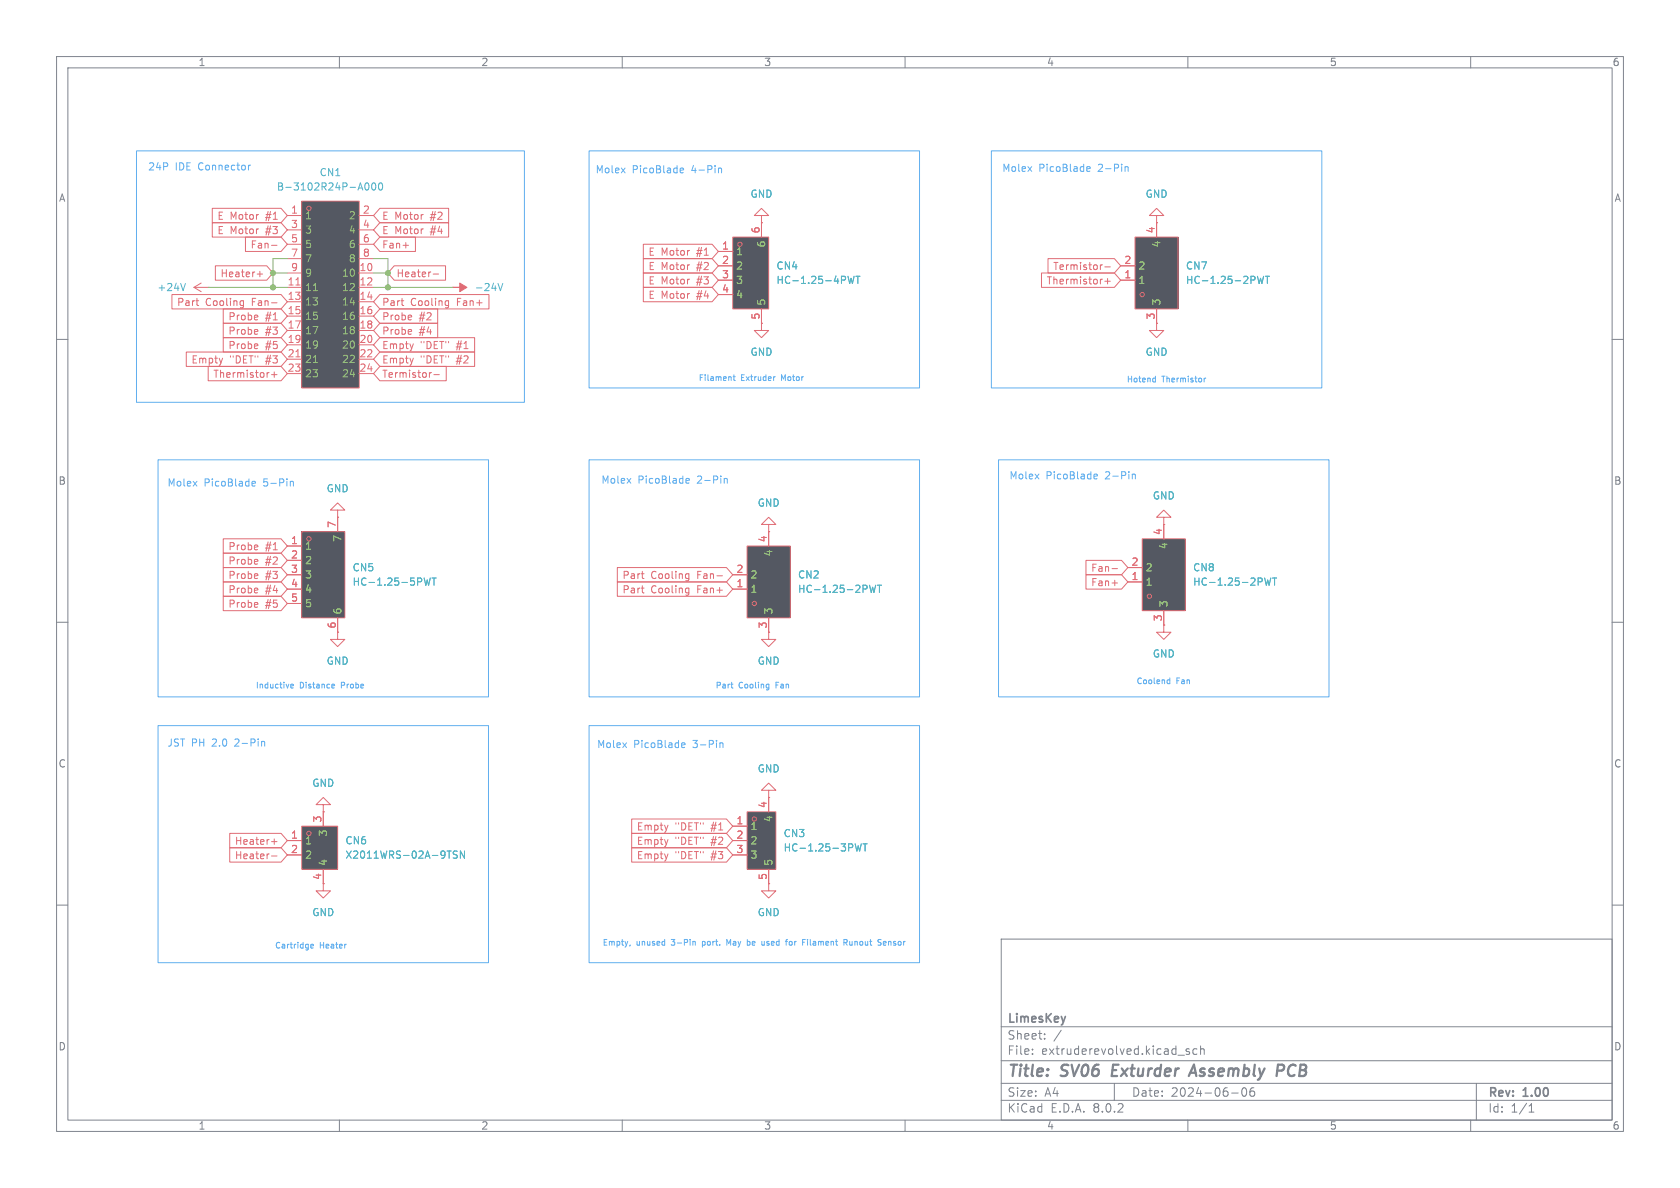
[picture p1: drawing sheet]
<svg xmlns="http://www.w3.org/2000/svg" width="297mm" height="210mm" viewBox="0 0 297 210" stroke-linecap="round" stroke-linejoin="round" font-family="sans-serif">
<g fill="none" stroke="#7f848e" stroke-width=".18">
<path d="M10 10h277v190h-277zM12 12h273v186h-273zM60 10v2M110 10v2M160 10v2M210 10v2M260 10v2M10 60h2M285 60h2M10 110h2M285 110h2M10 160h2"/>
<path d="M285 160h2M177 166h108v32h-108zM60 198v2M110 198v2M160 198v2M177 194.5h108M177 191.5h108M177 187.5h108M177 181.5h108M182.5 186.3v.1M182.5 185.5v.1M184.7 183.6v.1"/>
<path d="M184.7 182.8v.1M187.6 182.1l-1.3 2M197 191.5v3M210 198v2M210.2 185.5l-.3-.1-.2 .2v.2l.5 .2v.3h-.5M211.6 185.5l-.4-.1-.3 .3v.4l.1 .2h.6M212.2 185.5l.3-.1 .3 .1 .1 .9M212.2 184.9v1.5M217.7 193.2h1.2M219.7 192.4a.81 .81 0 0 0 .3 1.4l.2-.1 .2-.5-.2-.8M221.2 192.4a1.17 1.17 0 0 0-.1 1.3h.6l.1-.5-.3-.3h-.3l-.2 .3M260 198v2"/>
<path d="M261 191.5v6.5M270.3 196.6h.9M270.3 195.5l.4-.4v1.5"/>
</g>
<path d="M196.8 188.2l-.3 2h1M210.2 190.2l.9-2 .4 2M210.4 189.6h1M225.9 188.2l1 .1a.58 .58 0 0 1-.3 1h-.8" fill="none" stroke="#7f848e" stroke-width=".4"/>
<path d="M204.5 57.2v1.2h1.2l-1.2 1.3-1.3-1.3h1.3M204.5 57.2h.1M57.1 142.2h1.3l-1.3-1.2-1.2 1.2h1.2v1.3M57.1 143.5h.1" fill="none" stroke="#e06c75" stroke-width=".18"/>
<path d="M53.3 146.1h6.4v7.6h-6.4z" fill="#545862"/>
<g fill="none" stroke="#e06c75" stroke-width=".18">
<path d="M50.8 148.6h2.5M50.8 151.1h2.5M53.3 146.1h6.4v7.6h-6.4zM57.1 143.5v2.6M57.1 153.7v2.5"/>
<circle cx="54.6" cy="147.3" r=".38"/>
</g>
<path d="M79 150.4h.8M80.8 150.5l-.4-.1-.2 .2v.3l.5 .3 .1 .3-.2 .2-.5-.1M82.1 150.4v1.3l-.7-1.3v1.3" fill="none" stroke="#56b6c2" stroke-width=".18"/>
<path d="M53.3 35.6h10.2v33h-10.2z" fill="#545862"/>
<g fill="none" stroke="#e06c75" stroke-width=".18">
<path d="M50.8 38.1h2.5M53.3 35.6h10.2v33h-10.2zM63.5 38.1h2.5M34.3 50.8h2.5M34.3 50.8l1.3 .8M35.6 50l-1.3 .8M36.8 50.8h.1M50.8 48.3h2.5M50.8 50.8h2.5M50.8 53.3h2.5M50.8 55.9h2.5M50.8 58.4h2.5"/>
<path d="M50.8 40.6h2.5M50.8 43.2h2.5M50.8 45.7h2.5M52.3 50.4h.7M63.5 48.3h2.5M63.5 50.8h2.5M63.5 53.3h2.5M63.5 55.9h2.5M63.5 58.4h2.5M63.5 40.6h2.5M63.5 43.2h2.5M63.5 45.7h2.5"/>
<path d="M80 50.8h.1M50.8 61h2.5M50.8 63.5h2.5M50.8 66h2.5M52.3 63.1h.7M63.5 61h2.5M63.5 63.5h2.5M63.5 66h2.5M135.9 156.2v1.3h1.3l-1.3 1.3-1.3-1.3h1.3M135.9 156.2h.1"/>
<circle cx="54.6" cy="36.8" r=".38"/>
</g>
<path d="M55.4 51.4h.7M55.4 64.1h.7" fill="none" stroke="#98c379" stroke-width=".18"/>
<path d="M64.6 32.5l.2-.2a.68 .68 0 0 1 .4 .7 .68 .68 0 0 1-.4 .6l-.2-.1-.1-.4zM65.8 32.5l.2-.2a.68 .68 0 0 1 .5 .7 .68 .68 0 0 1-.5 .6l-.2-.1-.1-.4zM67 32.5l.2-.2a.68 .68 0 0 1 .5 .7 .68 .68 0 0 1-.5 .6l-.2-.1-.1-.4zM32.8 50.1l-.4 1.3M88 50.1l.5 1.3 .4-1.3" fill="none" stroke="#56b6c2" stroke-width=".18"/>
<path d="M80 50.8h1.3v-.8l1.2 .8-1.2 .8v-.8z" fill="#e06c75" stroke="#e06c75" stroke-width=".18"/>
<path d="M132.1 143.5h5.1v10.2h-5.1z" fill="#545862"/>
<g fill="none" stroke="#e06c75" stroke-width=".18">
<path d="M135.9 92.7h1.3l-1.3-1.3-1.3 1.3h1.3v1.3M135.9 94h.1M135.9 139.7h1.3l-1.3-1.3-1.3 1.3h1.3v1.3M129.5 146.1h2.6M129.5 148.6h2.6M129.5 151.1h2.6M132.1 143.5h5.1v10.2h-5.1zM135.9 141h.1M135.9 141v2.5M135.9 153.7v2.5"/>
<circle cx="133.4" cy="144.8" r=".38"/>
</g>
<path d="M151.2 149.2l.3 1.2 .2-.9 .3 .9 .3-1.2M152.6 149.2h.7M152.9 149.2v1.2" fill="none" stroke="#56b6c2" stroke-width=".18"/>
<path d="M132.1 96.5h7.6v12.7h-7.6z" fill="#545862"/>
<g fill="none" stroke="#e06c75" stroke-width=".18">
<path d="M204.5 38.1h1.2l-1.2-1.3-1.3 1.3h1.3v1.3M204.5 39.4h.1M59.7 90.2h1.3l-1.3-1.3-1.3 1.3h1.3v1.2M59.7 91.4h.1M132.1 96.5h7.6v12.7h-7.6zM135.9 94v2.5M129.5 104.1h2.6M129.5 101.6h2.6M135.9 111.8v1.2h1.3l-1.3 1.3-1.3-1.3h1.3M135.9 111.8h.1M135.9 109.2v2.6M205.7 110.5v1.3h1.3l-1.3 1.2-1.2-1.2h1.2"/>
<path d="M205.7 110.5h.1"/>
<circle cx="133.4" cy="106.7" r=".38"/>
</g>
<path d="M153.7 103.4l.3 1.3 .3-.9 .2 .9 .3-1.3M155.1 103.4h.7M155.5 103.4v1.3" fill="none" stroke="#56b6c2" stroke-width=".18"/>
<path d="M53.3 94h7.7v15.2h-7.7z" fill="#545862"/>
<g fill="none" stroke="#e06c75" stroke-width=".18">
<path d="M50.8 96.5h2.5M50.8 99.1h2.5M53.3 94h7.7v15.2h-7.7zM59.7 91.4v2.6M50.8 101.6h2.5M50.8 104.1h2.5M50.8 106.7h2.5M59.7 109.2v2.6"/>
<circle cx="54.6" cy="95.3" r=".38"/>
</g>
<path d="M75 102.2l.3 1.2 .2-.9 .3 .9 .3-1.2M76.4 102.2h.7M76.7 102.2v1.2" fill="none" stroke="#56b6c2" stroke-width=".18"/>
<path d="M200.7 41.9h7.6v12.7h-7.6z" fill="#545862"/>
<g fill="none" stroke="#e06c75" stroke-width=".18">
<path d="M204.5 39.4v2.5M134.6 57.2v1.2h1.3l-1.3 1.3-1.3-1.3h1.3M134.6 57.2h.1M198.1 49.5h2.6M198.1 47h2.6M200.7 41.9h7.6v12.7h-7.6zM204.5 54.6v2.6M59.7 111.8v1.2h1.3l-1.3 1.3-1.3-1.3h1.3M59.7 111.8h.1M57.1 156.2v1.3h1.3l-1.3 1.3-1.2-1.3h1.2"/>
<circle cx="201.9" cy="52.1" r=".38"/>
</g>
<path d="M222.3 48.8l.3 1.3 .2-.9 .3 .9 .3-1.3M223.7 48.8h.7M224.1 48.8v1.3" fill="none" stroke="#56b6c2" stroke-width=".18"/>
<path d="M129.5 41.9h6.4v12.7h-6.4z" fill="#545862"/>
<g fill="none" stroke="#e06c75" stroke-width=".18">
<path d="M134.6 38.1h1.3l-1.3-1.3-1.3 1.3h1.3v1.3M134.6 39.4h.1M134.6 39.4v2.5M127 44.5h2.5M127 47h2.5M127 49.5h2.5M127 52.1h2.5M129.5 41.9h6.4v12.7h-6.4zM134.6 54.6v2.6"/>
<circle cx="130.8" cy="43.2" r=".38"/>
</g>
<path d="M149.9 48.8l.3 1.3 .3-.9 .2 .9 .3-1.3M151.3 48.8h.7M151.7 48.8v1.3" fill="none" stroke="#56b6c2" stroke-width=".18"/>
<path d="M201.9 95.3h7.6v12.7h-7.6z" fill="#545862"/>
<g fill="none" stroke="#e06c75" stroke-width=".18">
<path d="M37.5 39.4h12.2l1.1 1.2-1.1 1.3h-12.2zM37.5 36.8h12.2l1.1 1.3-1.1 1.3h-12.2zM67.2 39.4h12.1v2.5h-12.1l-1.2-1.3zM67.2 36.8h12.1v2.6h-12.1l-1.2-1.3zM134.6 39.4h.1M134.6 39.4v2.5M204.5 39.4h.1M204.5 39.4v2.5M30.4 52.1h19.3l1.1 1.2-1.1 1.3h-19.3zM34.6 53.2h.5M35 54h.1M38.1 47h9l1.2 1.3-1.2 1.2h-9z"/>
<path d="M39.5 59.7h10.2l1.1 1.3-1.1 1.2h-10.2zM39.5 57.1h10.2l1.1 1.3-1.1 1.3h-10.2zM39.5 54.6h10.2l1.1 1.3-1.1 1.3h-10.2zM42.7 53.2h.3M43 53.9l-.3 .1M43 53.2v1l-.2 .2M43.4 41.9h6.3l1.1 1.3-1.1 1.3h-6.3zM45.5 48.4h.9M45.5 55.8l.1 .2-.6 .1M45.5 58.3l.1 .2-.6 .2M45.9 48v.9M48 43.4h1"/>
<path d="M48 53.5h1M67.2 52.1h19.2v2.5h-19.2l-1.2-1.3zM67.2 59.7h16.7v2.5h-16.7l-1.2-1.2zM67.2 54.6h10.2v2.6h-10.2l-1.2-1.3zM67.2 41.9h6.2v2.6h-6.2l-1.2-1.3zM67.2 57.1h10.2v2.6h-10.2l-1.2-1.3zM69.7 47h9.1v2.5h-9.1l-1.1-1.2zM70.9 53.2h.5M71.3 54h.1M71.3 43.4h.9M72.7 55.8l.1 .2-.6 .1M72.7 58.3l.1 .2-.6 .2"/>
<path d="M76.6 48.4h.9M78.9 53.2h.4M79.3 53.9l-.4 .1M79.3 53.2v1l-.2 .2M113.7 45.7h12.2l1.1 1.3-1.1 1.3h-12.2zM113.7 50.8h12.2l1.1 1.3-1.1 1.2h-12.2zM113.7 48.3h12.2l1.1 1.2-1.1 1.3h-12.2zM113.7 43.2h12.2l1.1 1.3-1.1 1.2h-12.2zM127 49.5h2.5M127 47h2.5M127 44.5h2.5M127 52.1h2.5"/>
<path d="M134.6 57.2h.1M134.6 54.6v2.6M184.1 48.3h12.9l1.1 1.2-1.1 1.3h-12.9zM185.3 45.7h11.7l1.1 1.3-1.1 1.3h-11.7zM194.9 46.8l-.2 .1M195.3 49.7h1M195.3 47.2h1M195.8 49.2v1M198.1 49.5h2.6M198.1 47h2.6M204.5 57.2h.1M204.5 54.6v2.6"/>
<path d="M32.9 62.2h16.8l1.1 1.3-1.1 1.3h-16.8zM36.8 64.8h12.9l1.1 1.2-1.1 1.3h-12.9zM45.5 60.8l.1 .3-.6 .1M48 66.2h1M48.5 65.7v1M67.2 62.2h16.7v2.6h-16.7l-1.2-1.3zM67.2 64.8h11.7v2.5h-11.7l-1.2-1.3zM76.3 65.9h-.3M76.7 66.2h1M39.5 95.2h10.2l1.1 1.3-1.1 1.3h-10.2zM39.5 97.8h10.2l1.1 1.3-1.1 1.2h-10.2zM45.5 96.4l.1 .2-.6 .2"/>
<path d="M45.5 98.9l.1 .3-.6 .1M50.8 96.5h2.5M50.8 99.1h2.5M59.7 91.4h.1M59.7 91.4v2.6M135.9 94h.1M135.9 94v2.5M192 99.1h6.3l1.1 1.2-1.1 1.3h-6.3zM201.9 95.3h7.6v12.7h-7.6zM205.7 91.4h1.3l-1.3-1.2-1.2 1.2h1.2v1.3M205.7 92.7h.1M205.7 92.7v2.6"/>
<path d="M39.5 105.4h10.2l1.1 1.3-1.1 1.3h-10.2zM39.5 100.3h10.2l1.1 1.3-1.1 1.3h-10.2zM39.5 102.9h10.2l1.1 1.2-1.1 1.3h-10.2zM45.5 106.6l.1 .2-.6 .1M45.5 101.5l.1 .2-.6 .1M45.5 104l.1 .3-.6 .1M50.8 104.1h2.5M50.8 101.6h2.5M50.8 106.7h2.5M59.7 111.8h.1M59.7 109.2v2.6M109.1 100.3h19.3l1.1 1.3-1.1 1.3h-19.3z"/>
<path d="M109.1 102.9h19.3l1.1 1.2-1.1 1.3h-19.3zM113.4 101.4h.5M113.4 104h.5M113.7 102.3h.2M113.7 104.8h.2M121.4 101.4l.4 .1M121.4 104h.4M121.8 102.2l-.4 .1M121.8 101.4v1.1l-.3 .2M121.8 104v1l-.3 .2M121.8 104.7l-.4 .1M126.7 101.8h1"/>
<path d="M129.5 104.1h2.6M129.5 101.6h2.6M135.9 111.8h.1M135.9 109.2v2.6M192 101.6h6.3l1.1 1.3-1.1 1.2h-6.3zM196.6 103.1h1M196.6 100.5h1M199.4 102.9h2.5M199.4 100.3h2.5M205.7 110.5h.1M205.7 108v2.5M40.6 147.3h9.1l1.1 1.3-1.1 1.3h-9.1z"/>
<path d="M40.6 149.9h9.1l1.1 1.2-1.1 1.3h-9.1zM48 148.8h1M48 151.3h1M48.5 148.3v1M50.8 148.6h2.5M50.8 151.1h2.5M57.1 143.5h.1M57.1 143.5v2.6M57.1 153.7v2.5M111.7 147.3h16.7l1.1 1.3-1.1 1.3h-16.7zM111.7 149.9h16.7l1.1 1.2-1.1 1.3h-16.7zM111.7 144.8h16.7l1.1 1.3-1.1 1.2h-16.7z"/>
<path d="M129.5 146.1h2.6M129.5 148.6h2.6M129.5 151.1h2.6M135.9 156.2h.1M135.9 141h.1M135.9 141v2.5M135.9 153.7v2.5"/>
<circle cx="203.2" cy="105.4" r=".38"/>
</g>
<g fill="none" stroke="#56b6c2" stroke-width=".18">
<path d="M149.9 48.8l.3 1.3 .3-.9 .2 .9 .3-1.3M151.3 48.8h.7M151.7 48.8v1.3M222.3 48.8l.3 1.3 .2-.9 .3 .9 .3-1.3M223.7 48.8h.7M224.1 48.8v1.3M75 102.2l.3 1.2 .2-.9 .3 .9 .3-1.2M76.4 102.2h.7M76.7 102.2v1.2M153.7 103.4l.3 1.3 .3-.9 .2 .9 .3-1.3M155.1 103.4h.7M155.5 103.4v1.3"/>
<path d="M223.6 102.2l.3 1.2 .2-.9 .3 .9 .3-1.2M225 102.2h.7M225.3 102.2v1.2M79 150.4h.8M80.8 150.5l-.4-.1-.2 .2v.3l.5 .3 .1 .3-.2 .2-.5-.1M82.1 150.4v1.3l-.7-1.3v1.3M151.2 149.2l.3 1.2 .2-.9 .3 .9 .3-1.2M152.6 149.2h.7M152.9 149.2v1.2"/>
</g>
<g fill="none" stroke="#61afef" stroke-width=".18">
<path d="M24.1 26.7h68.6v44.4h-68.6zM44.3 29.2l-.4 .2M104.1 26.7h58.5v41.9h-58.5zM120.2 30.4l.2 .2 .4-.1M120.2 29.9l.2-.2h.3l.1 .2v.1l-.6 .1M127 29.8l.2-.1 .3 .1 .1 .8M127 29.7v.9M175.3 26.7h58.4v41.9h-58.4zM192.1 30.1l.2 .2 .4-.1M192.1 29.6l.2-.1h.3l.1 .1v.2l-.6 .1M198.9 29.6l.2-.1h.3v.8M198.9 29.5v.8"/>
<path d="M129.6 66.6h.4M129.7 66.3v.8l.3 .2M137.1 66.6l-.3 .1M204 66.8l.3 .1M204.3 66.5v1M204.3 67.5h-.3M212.9 66.8v.7M213.2 66.8l-.3 .2M27.9 81.3h58.5v41.9h-58.5zM44.6 85.7l.1 .2h.4M44.6 85.3l.1-.2h.3l.2 .2v.1l-.6 .1M51.3 85.2l.2-.1h.3l.1 .8"/>
<path d="M51.3 85.1v.8M104.1 81.3h58.5v41.9h-58.5zM121.3 85.2l.1 .2h.4M121.3 84.8l.1-.2h.3l.2 .2v.1l-.6 .1M128 84.7l.2-.1h.3l.1 .8M128 84.6v.8M176.5 81.3h58.4v41.9h-58.4zM193.4 84.5l.2 .2 .3-.1M193.4 84l.2-.2h.2l.2 .2v.1l-.6 .1M200.2 83.9l.2-.1 .3 .1v.8M200.2 83.8v.9M206.8 119.8v1.1"/>
<path d="M27.9 128.3h58.5v41.9h-58.5zM46.3 131.1h.4l.1 .8M51.4 121.3l.5-.1-.1-.2-.3-.1-.1 .2 .1 .5h.3M58.8 120.9l.3 .1v.2l-.4 .1M59.1 121.6h-.3M104.1 128.3h58.5v41.9h-58.5zM120.5 132l.2 .2 .3-.1M120.5 131.5l.2-.2h.2l.2 .2v.1l-.6 .1M127.3 131.4l.2-.1 .3 .1v.8M127.3 131.3v.9M129.2 120.9h.4M129.4 121.6h.2"/>
<path d="M135.6 120.9l.3 .1M135.9 121.6h-.3M135.9 120.9v.9l-.2 .2M206.4 120.8h.4M206.4 120.2h.4M54.9 167.3l.5-.1v-.2l-.3-.1-.2 .2 .1 .4h.4M111.4 167l-.1 .2M122.5 166.5h.4v.6M128.8 166.8l-.3-.7v1M132.2 166.4l.4 .2v.4l-.4 .1M135.1 166.4v.7M135.1 167l-.1 .1"/>
<path d="M140 166.5l-.3-.1-.2 .2 .1 .4h.4M142.8 166.1v.1M142.8 166.4v.7M149.2 166.1h.4l.2 .2-.1 .3h-.5M149.4 166.6l.4 .5M150.2 166.4l.1 .6h.3M150.6 166.4v.7M156.2 166.8l.4-.1v-.2l-.3-.1-.1 .2v.4h.4"/>
</g>
<path d="M36.8 50.8h14M48.3 48.3h2.5M50.8 45.7h-2.5v5.1M66 50.8h14M66 45.7h2.6v5.1M66 48.3h2.6" fill="none" stroke="#98c379" stroke-width=".18"/>
<g fill="#98c379" stroke="#98c379" stroke-width=".18">
<circle cx="68.6" cy="48.3" r=".46"/>
<circle cx="48.3" cy="48.3" r=".46"/>
<circle cx="48.3" cy="50.8" r=".46"/>
<circle cx="68.6" cy="50.8" r=".46"/>
</g>
<g font-size="2.8" fill="#7f848e">
<text x="178" y="190.9">Title:</text>
<text x="187.7" y="190.9">SV06</text>
<text x="197.4" y="190.9">Exturder</text>
<text x="212.1" y="190.9">Assembly</text>
<text x="228.2" y="190.9">PCB</text>
</g>
<g font-size="2.1" fill="#7f848e">
<text x="178" y="184">Sheet:</text>
<text x="178" y="181.2">LimesKey</text>
<text x="178" y="186.7">File:</text>
<text x="184.1" y="186.7">extruderevolved.kicad_sch</text>
<text x="178" y="196.9">KiCad</text>
<text x="178" y="194.1">Size:</text>
<text x="184.7" y="194.1">A4</text>
<text x="185.7" y="196.9">E.D.A.</text>
<text x="193.3" y="196.9">8.0.2</text>
<text x="200" y="194.1">Date:</text>
<text x="207" y="194.1">2024-06-06</text>
<text x="263" y="194.3">Rev:</text>
<text x="263" y="196.9">Id:</text>
<text x="267.1" y="196.9">1/1</text>
<text x="269.4" y="194.3">1.00</text>
</g>
<g font-size="1.8" fill="#7f848e">
<text x="35" y="11.9">1</text>
<text x="85" y="11.9">2</text>
<text x="135" y="11.9">3</text>
<text x="185" y="11.9">4</text>
<text x="235" y="11.9">5</text>
<text x="285" y="11.9">6</text>
<text x="10.3" y="35.9">A</text>
<text x="285.3" y="35.9">A</text>
<text x="10.3" y="85.9">B</text>
<text x="285.3" y="85.9">B</text>
<text x="10.3" y="135.9">C</text>
<text x="285.3" y="135.9">C</text>
<text x="10.3" y="185.9">D</text>
<text x="285.3" y="185.9">D</text>
<text x="35" y="199.9">1</text>
<text x="85" y="199.9">2</text>
<text x="135" y="199.9">3</text>
<text x="185" y="199.9">4</text>
<text x="235" y="199.9">5</text>
<text x="285" y="199.9">6</text>
</g>
<g font-size="1.8" fill="#61afef">
<text x="26.1" y="30.3">24P</text>
<text x="31" y="30.3">IDE</text>
<text x="35.2" y="30.3">Connector</text>
<text x="105.2" y="30.8">Molex</text>
<text x="111.8" y="30.8">PicoBlade</text>
<text x="122.4" y="30.8">4-Pin</text>
<text x="177.1" y="30.6">Molex</text>
<text x="183.6" y="30.6">PicoBlade</text>
<text x="194.2" y="30.6">2-Pin</text>
<text x="29.5" y="86.2">Molex</text>
<text x="36.1" y="86.2">PicoBlade</text>
<text x="46.7" y="86.2">5-Pin</text>
<text x="106.2" y="85.7">Molex</text>
<text x="112.8" y="85.7">PicoBlade</text>
<text x="123.4" y="85.7">2-Pin</text>
<text x="178.4" y="84.9">Molex</text>
<text x="184.9" y="84.9">PicoBlade</text>
<text x="195.5" y="84.9">2-Pin</text>
<text x="29.5" y="132.2">JST PH</text>
<text x="37.6" y="132.2">2.0</text>
<text x="41.8" y="132.2">2-Pin</text>
<text x="105.5" y="132.4">Molex</text>
<text x="112" y="132.4">PicoBlade</text>
<text x="122.6" y="132.4">3-Pin</text>
</g>
<g font-size="1.8" fill="#56b6c2">
<text x="48.9" y="33.9">B-3102R24P-A000</text>
<text x="56.4" y="31.3">CN1</text>
<text x="132.6" y="35.2">GND</text>
<text x="202.4" y="35.2">GND</text>
<text x="137.2" y="47.9">CN4</text>
<text x="209.6" y="47.9">CN7</text>
<text x="27.7" y="51.7">+24V</text>
<text x="83.8" y="51.7">-24V</text>
<text x="137.2" y="50.4">HC-1.25-4PWT</text>
<text x="209.6" y="50.4">HC-1.25-2PWT</text>
<text x="132.6" y="63.1">GND</text>
<text x="202.4" y="63.1">GND</text>
<text x="57.7" y="87.2">GND</text>
<text x="133.9" y="89.8">GND</text>
<text x="203.7" y="88.5">GND</text>
<text x="62.2" y="101.2">CN5</text>
<text x="210.8" y="101.2">CN8</text>
<text x="62.2" y="103.7">HC-1.25-5PWT</text>
<text x="141" y="105">HC-1.25-2PWT</text>
<text x="141" y="102.5">CN2</text>
<text x="210.8" y="103.7">HC-1.25-2PWT</text>
<text x="57.7" y="117.7">GND</text>
<text x="133.9" y="117.7">GND</text>
<text x="203.7" y="116.4">GND</text>
<text x="133.9" y="136.8">GND</text>
<text x="55.1" y="139.3">GND</text>
<text x="61" y="149.5">CN6</text>
<text x="138.4" y="148.2">CN3</text>
<text x="61" y="152">X2011WRS-02A-9TSN</text>
<text x="138.4" y="150.7">HC-1.25-3PWT</text>
<text x="55.1" y="162.2">GND</text>
<text x="133.9" y="162.2">GND</text>
</g>
<g font-size="1.8" fill="#e06c75">
<text x="38.3" y="41.6">E Motor</text>
<text x="38.3" y="39.1">E Motor</text>
<text x="47.1" y="41.6">#3</text>
<text x="47.1" y="39.1">#1</text>
<text x="51.4" y="37.8">1</text>
<text x="51.4" y="40.4">3</text>
<text x="64.1" y="37.8">2</text>
<text x="64.1" y="40.4">4</text>
<text x="67.5" y="41.6">E Motor</text>
<text x="67.5" y="39.1">E Motor</text>
<text x="76.2" y="41.6">#4</text>
<text x="76.2" y="39.1">#2</text>
<text x="134.4" y="41.3" transform="rotate(-90 134.4 41.3)">6</text>
<text x="204.2" y="41.3" transform="rotate(-90 204.2 41.3)">4</text>
<text x="44.2" y="44.1">Fan-</text>
<text x="51.4" y="42.9">5</text>
<text x="51.4" y="45.5">7</text>
<text x="64.1" y="42.9">6</text>
<text x="64.1" y="45.5">8</text>
<text x="67.5" y="44.1">Fan+</text>
<text x="114.5" y="47.9">E Motor</text>
<text x="114.5" y="45.4">E Motor</text>
<text x="123.3" y="47.9">#2</text>
<text x="123.3" y="45.4">#1</text>
<text x="127.6" y="44.2">1</text>
<text x="127.6" y="46.7">2</text>
<text x="186.1" y="47.9">Termistor-</text>
<text x="198.7" y="46.7">2</text>
<text x="38.9" y="49.2">Heater+</text>
<text x="50.8" y="50.5">11</text>
<text x="50.8" y="53.1">13</text>
<text x="51.4" y="48">9</text>
<text x="63.5" y="48">10</text>
<text x="63.5" y="50.5">12</text>
<text x="63.5" y="53.1">14</text>
<text x="70" y="49.2">Heater-</text>
<text x="114.5" y="53">E Motor</text>
<text x="114.5" y="50.5">E Motor</text>
<text x="123.3" y="53">#4</text>
<text x="123.3" y="50.5">#3</text>
<text x="127.6" y="49.3">3</text>
<text x="127.6" y="51.8">4</text>
<text x="184.9" y="50.5">Thermistor+</text>
<text x="198.7" y="49.3">1</text>
<text x="31.2" y="54.3">Part</text>
<text x="36.3" y="54.3">Cooling</text>
<text x="40.3" y="59.4">Probe</text>
<text x="40.3" y="56.8">Probe</text>
<text x="44.6" y="54.3">Fan-</text>
<text x="46.9" y="59.4">#3</text>
<text x="46.9" y="56.8">#1</text>
<text x="50.8" y="55.6">15</text>
<text x="50.8" y="58.2">17</text>
<text x="63.5" y="55.6">16</text>
<text x="63.5" y="58.2">18</text>
<text x="67.5" y="54.3">Part</text>
<text x="67.5" y="56.8">Probe</text>
<text x="67.5" y="59.4">Probe</text>
<text x="72.6" y="54.3">Cooling</text>
<text x="74.1" y="56.8">#2</text>
<text x="74.1" y="59.4">#4</text>
<text x="80.9" y="54.3">Fan+</text>
<text x="134.4" y="56.6" transform="rotate(-90 134.4 56.6)">5</text>
<text x="204.2" y="56.6" transform="rotate(-90 204.2 56.6)">3</text>
<text x="33.7" y="64.5">Empty</text>
<text x="40.3" y="61.9">Probe</text>
<text x="40.6" y="64.5">&quot;DET&quot;</text>
<text x="46.9" y="61.9">#5</text>
<text x="47.1" y="64.5">#3</text>
<text x="50.8" y="60.7">19</text>
<text x="50.8" y="63.2">21</text>
<text x="50.8" y="65.8">23</text>
<text x="63.5" y="60.7">20</text>
<text x="63.5" y="63.2">22</text>
<text x="63.5" y="65.8">24</text>
<text x="67.5" y="61.9">Empty</text>
<text x="67.5" y="64.5">Empty</text>
<text x="74.3" y="61.9">&quot;DET&quot;</text>
<text x="74.3" y="64.5">&quot;DET&quot;</text>
<text x="80.8" y="61.9">#1</text>
<text x="80.8" y="64.5">#2</text>
<text x="37.6" y="67">Thermistor+</text>
<text x="67.5" y="67">Termistor-</text>
<text x="59.4" y="93.4" transform="rotate(-90 59.4 93.4)">7</text>
<text x="135.6" y="96" transform="rotate(-90 135.6 96)">4</text>
<text x="205.5" y="94.7" transform="rotate(-90 205.5 94.7)">4</text>
<text x="40.3" y="97.5">Probe</text>
<text x="40.3" y="100">Probe</text>
<text x="46.9" y="97.5">#1</text>
<text x="46.9" y="100">#2</text>
<text x="51.4" y="96.3">1</text>
<text x="51.4" y="98.8">2</text>
<text x="51.4" y="101.3">3</text>
<text x="130.1" y="101.3">2</text>
<text x="192.8" y="101.3">Fan-</text>
<text x="200" y="100.1">2</text>
<text x="40.3" y="107.6">Probe</text>
<text x="40.3" y="102.6">Probe</text>
<text x="40.3" y="105.1">Probe</text>
<text x="46.9" y="107.6">#5</text>
<text x="46.9" y="102.6">#3</text>
<text x="46.9" y="105.1">#4</text>
<text x="51.4" y="103.9">4</text>
<text x="51.4" y="106.4">5</text>
<text x="109.9" y="102.6">Part</text>
<text x="109.9" y="105.1">Part</text>
<text x="115" y="102.6">Cooling</text>
<text x="115" y="105.1">Cooling</text>
<text x="123.4" y="102.6">Fan-</text>
<text x="123.4" y="105.1">Fan+</text>
<text x="130.1" y="103.9">1</text>
<text x="192.8" y="103.8">Fan+</text>
<text x="200" y="102.6">1</text>
<text x="59.4" y="111.2" transform="rotate(-90 59.4 111.2)">6</text>
<text x="135.6" y="111.2" transform="rotate(-90 135.6 111.2)">3</text>
<text x="205.5" y="109.9" transform="rotate(-90 205.5 109.9)">3</text>
<text x="135.6" y="142.9" transform="rotate(-90 135.6 142.9)">4</text>
<text x="41.4" y="149.5">Heater+</text>
<text x="51.4" y="148.3">1</text>
<text x="56.9" y="145.5" transform="rotate(-90 56.9 145.5)">3</text>
<text x="112.5" y="149.5">Empty</text>
<text x="112.5" y="147">Empty</text>
<text x="119.3" y="149.5">&quot;DET&quot;</text>
<text x="119.3" y="147">&quot;DET&quot;</text>
<text x="125.8" y="149.5">#2</text>
<text x="125.8" y="147">#1</text>
<text x="130.1" y="145.8">1</text>
<text x="130.1" y="148.3">2</text>
<text x="41.4" y="152.1">Heater-</text>
<text x="51.4" y="150.9">2</text>
<text x="56.9" y="155.6" transform="rotate(-90 56.9 155.6)">4</text>
<text x="112.5" y="152.1">Empty</text>
<text x="119.3" y="152.1">&quot;DET&quot;</text>
<text x="125.8" y="152.1">#3</text>
<text x="130.1" y="150.9">3</text>
<text x="135.6" y="155.6" transform="rotate(-90 135.6 155.6)">5</text>
</g>
<g font-size="1.8" fill="#98c379">
<text x="53.8" y="39">1</text>
<text x="53.8" y="41.5">3</text>
<text x="61.6" y="39">2</text>
<text x="61.6" y="41.5">4</text>
<text x="53.8" y="44">5</text>
<text x="53.8" y="46.6">7</text>
<text x="61.6" y="44">6</text>
<text x="61.6" y="46.6">8</text>
<text x="130" y="45.3">1</text>
<text x="130" y="47.9">2</text>
<text x="135.5" y="43.8" transform="rotate(-90 135.5 43.8)">6</text>
<text x="201.2" y="47.9">2</text>
<text x="205.3" y="43.8" transform="rotate(-90 205.3 43.8)">4</text>
<text x="53.8" y="51.7">11</text>
<text x="53.8" y="49.1">9</text>
<text x="60.4" y="49.1">10</text>
<text x="60.4" y="51.7">12</text>
<text x="130" y="50.4">3</text>
<text x="130" y="52.9">4</text>
<text x="201.2" y="50.4">1</text>
<text x="53.8" y="54.2">13</text>
<text x="53.8" y="56.7">15</text>
<text x="53.8" y="59.3">17</text>
<text x="60.4" y="54.2">14</text>
<text x="60.4" y="56.7">16</text>
<text x="60.4" y="59.3">18</text>
<text x="135.5" y="54.1" transform="rotate(-90 135.5 54.1)">5</text>
<text x="205.3" y="54.1" transform="rotate(-90 205.3 54.1)">3</text>
<text x="53.8" y="61.8">19</text>
<text x="53.8" y="64.4">21</text>
<text x="60.4" y="61.8">20</text>
<text x="60.4" y="64.4">22</text>
<text x="53.8" y="66.9">23</text>
<text x="60.4" y="66.9">24</text>
<text x="60.6" y="95.9" transform="rotate(-90 60.6 95.9)">7</text>
<text x="53.8" y="97.4">1</text>
<text x="53.8" y="99.9">2</text>
<text x="136.8" y="98.4" transform="rotate(-90 136.8 98.4)">4</text>
<text x="202.4" y="101.2">2</text>
<text x="206.6" y="97.2" transform="rotate(-90 206.6 97.2)">4</text>
<text x="53.8" y="102.5">3</text>
<text x="53.8" y="105">4</text>
<text x="53.8" y="107.5">5</text>
<text x="132.6" y="105">1</text>
<text x="132.6" y="102.5">2</text>
<text x="202.4" y="103.7">1</text>
<text x="206.6" y="107.4" transform="rotate(-90 206.6 107.4)">3</text>
<text x="60.6" y="108.7" transform="rotate(-90 60.6 108.7)">6</text>
<text x="136.8" y="108.7" transform="rotate(-90 136.8 108.7)">3</text>
<text x="53.8" y="149.5">1</text>
<text x="58" y="148" transform="rotate(-90 58 148)">3</text>
<text x="132.6" y="146.9">1</text>
<text x="132.6" y="149.5">2</text>
<text x="136.8" y="145.4" transform="rotate(-90 136.8 145.4)">4</text>
<text x="53.8" y="152">2</text>
<text x="58" y="153.2" transform="rotate(-90 58 153.2)">4</text>
<text x="132.6" y="152">3</text>
<text x="136.8" y="153.2" transform="rotate(-90 136.8 153.2)">5</text>
</g>
<g font-size="1.4" fill="#61afef">
<text x="123.4" y="67.5">Filament</text>
<text x="131" y="67.5">Extruder</text>
<text x="138.3" y="67.5">Motor</text>
<text x="199.1" y="67.8">Hotend</text>
<text x="205.4" y="67.8">Thermistor</text>
<text x="45.1" y="121.9">Inductive</text>
<text x="53" y="121.9">Distance</text>
<text x="60.5" y="121.9">Probe</text>
<text x="126.4" y="121.9">Part</text>
<text x="130.6" y="121.9">Cooling</text>
<text x="137.3" y="121.9">Fan</text>
<text x="200.8" y="121.1">Coolend</text>
<text x="207.9" y="121.1">Fan</text>
<text x="48.5" y="167.9">Cartridge</text>
<text x="56.5" y="167.9">Heater</text>
<text x="106.4" y="167.4">Empty,</text>
<text x="112.5" y="167.4">unused</text>
<text x="118.9" y="167.4">3-Pin</text>
<text x="124.6" y="167.4">port.</text>
<text x="129.1" y="167.4">May</text>
<text x="133" y="167.4">be</text>
<text x="135.8" y="167.4">used</text>
<text x="140.4" y="167.4">for</text>
<text x="143.6" y="167.4">Filament</text>
<text x="151.1" y="167.4">Runout</text>
<text x="157.4" y="167.4">Sensor</text>
</g>
</svg>
